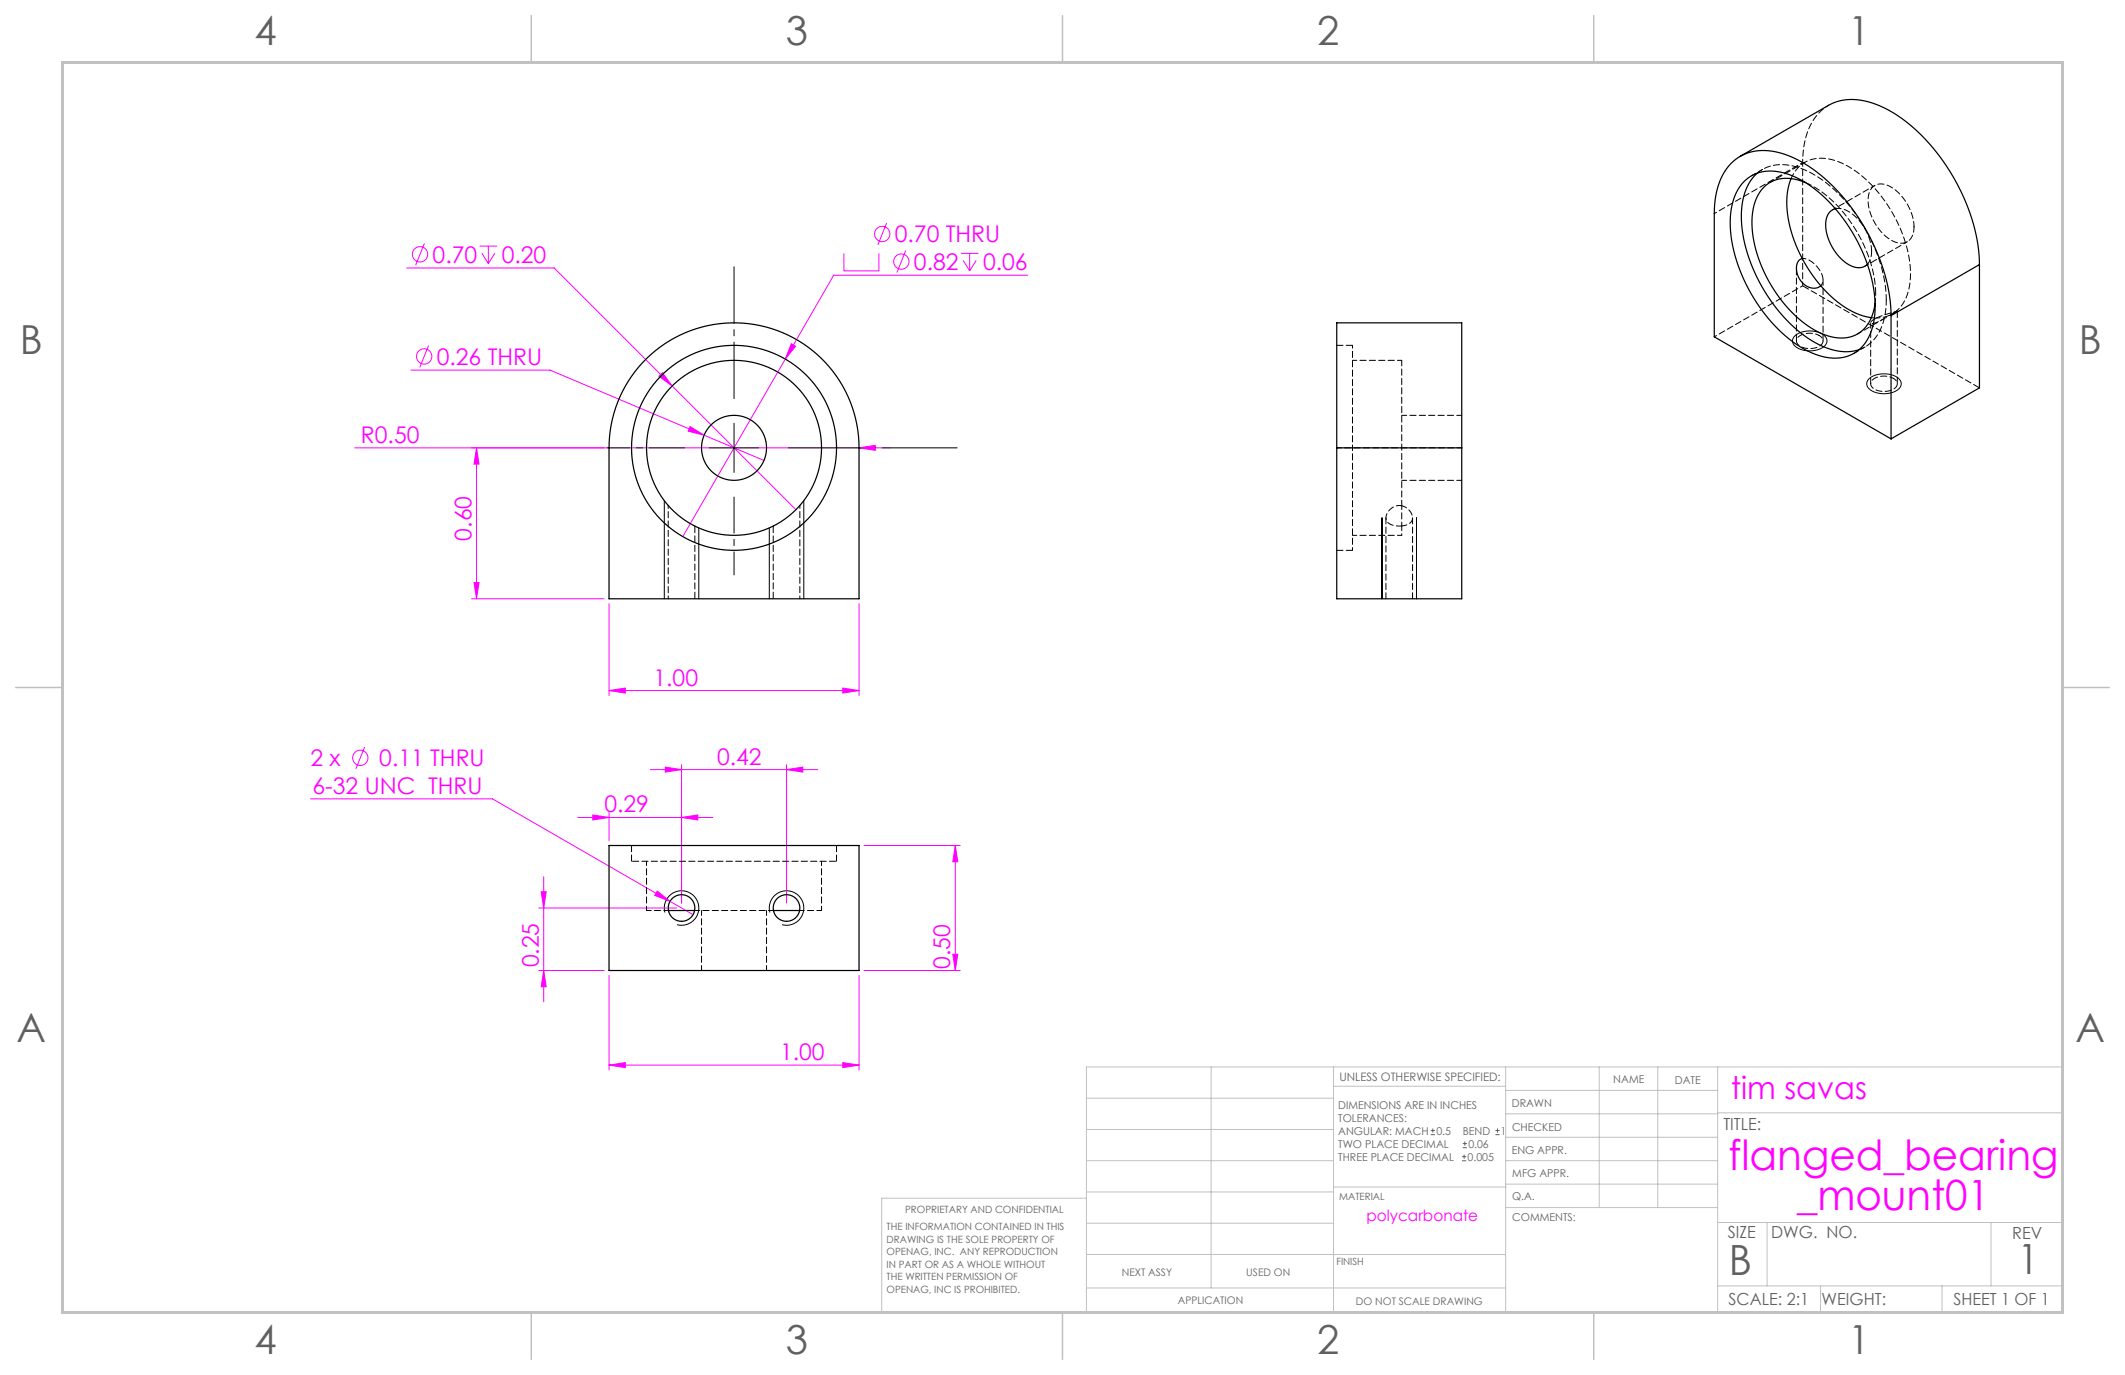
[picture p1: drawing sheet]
<svg xmlns="http://www.w3.org/2000/svg" width="432mm" height="279mm" viewBox="0 0 432 279" stroke-linecap="round" stroke-linejoin="round" font-family="sans-serif">
<g fill="none" stroke="#f0f" stroke-width=".2">
<path d="M82.6 54.5h30l24 23.9M86.2 49.5l-1.7 4.4M97.5 50h3.5M97.9 51.4l1.3 2.2M99.2 50v3.6M100.6 51.4l-1.4 2.2M171.5 51.5v3.5h7.1v-3.5M180.2 45.3l-1.8 4.5M184 50.9l-1.7 4.5M195.3 51.5h3.5M195.7 52.9l1.3 2.1M197 51.5v3.5"/>
<path d="M198.4 52.9l-1.4 2.1M208.8 55.9h-39.4l-9.8 17.1M83.5 75.2h28.3l43.4 18.4M87.1 70.2l-1.8 4.4M134.6 75.7l2 2.7-2.7-1.9zM136.6 78.4l25.1 25.2M159.6 73l-20.9 36M160.8 69.9l.9 .5-2.1 2.6zM96.8 91l.5 3.3h-1zM96.8 91v30.7M140.2 86.7l2.9 1.7-3.3-.8zM174.6 91l3.3-.5v1z"/>
<path d="M180.9 91h-108.8M96.3 118.4h1l-.5 3.3zM95.8 121.7h27M123.8 122.7v18.6M171.3 139.8l3.3 .5-3.3 .5zM174.6 122.7v18.6M74.1 151.8l-1.8 4.4M123.8 140.3l3.3-.5v1zM123.8 140.3h50.8M132.1 156.4h34.1M135.2 155.9l3.3 .5-3.3 .5zM138.5 155.4v28.1"/>
<path d="M159.8 156.4l3.3-.5v1zM159.8 155.4v28.1M63.1 162.3h37l40.7 23.6M110.5 178.2v25.4M117.4 166.1h27.4M120.5 165.6l3.3 .5-3.3 .5zM123.8 165.1v5.7M138.5 166.1l3.3-.5v1zM175.6 171.8h19.5M194.1 171.8l.5 3.3h-1zM194.1 171.8v25.4M109.5 197.2h13.3"/>
<path d="M109.5 184.5h28M110 181.2h1l-.5 3.3zM110.5 197.2l.5 3.3h-1zM123.8 198.2v19.2M133.5 181.1l2.6 2.1-3.1-1.3zM174.6 198.2v19.2M175.6 197.2h19.5M193.6 193.9h1l-.5 3.3zM123.8 216.4l3.3-.5v1zM123.8 216.4h50.8M171.3 215.9l3.3 .5-3.3 .5z"/>
<circle cx="85.3" cy="51.7" r="1.56"/>
<circle cx="179.3" cy="47.5" r="1.56"/>
<circle cx="183.1" cy="53.2" r="1.56"/>
<circle cx="86.2" cy="72.4" r="1.56"/>
<circle cx="73.2" cy="154" r="1.56"/>
</g>
<path d="M290.7 230.6h.9M290.7 229.7h.9M291.2 229.3v.8M297.1 235.9h.8M297.1 235h.8M297.2 233.2h.9M297.2 232.4h.9M297.5 234.6v.8M297.7 232v.8M303.9 230.6h.8M303.9 229.7h.8M304.3 229.3v.8" fill="none" stroke="#606060" stroke-width=".2"/>
<path d="M364.7 68.2a5 5 0 0 1 6.3 .3 1.62 1.62 0 0 1-1.2 2.4 4.9 4.9 0 0 1-5.3-.9 1.31 1.31 0 0 1 .2-1.8zM379.8 76.9a5 5 0 0 1 6.2 .3 1.62 1.62 0 0 1-1.2 2.4 4.9 4.9 0 0 1-5.2-.9 1.31 1.31 0 0 1 .2-1.8zM144.2 91h10M149.2 86v10M135 101.7v20M142 107.3v14.4M156.3 107.3v14.4M163.3 101.7v20M280.8 105.2v16.5M287.8 105.2v16.5M135.1 185.4a3.5 3.5 0 0 1 3.1-4.4 3.5 3.5 0 0 1 3.8 3.8 3.5 3.5 0 0 1-4.4 3.1M156.4 185.4a3.5 3.5 0 0 1 3.1-4.4 3.5 3.5 0 0 1 3.8 3.8 3.5 3.5 0 0 1-4.4 3.1" fill="none" stroke="#000" stroke-width=".2"/>
<g fill="none" stroke="#c0c0c0" stroke-width=".2">
<path d="M246.1 216.8v44.9M271 216.8v49.9M305.9 216.8v49.9M325 216.8v28.6M336.9 216.8v28.6M349 216.8v49.9M220.8 235.9h50.2M220.8 229.5h50.2M220.8 223.2h50.2M271 220.7h34.9M305.9 231.1h43.1M305.9 226.3h43.1"/>
<path d="M305.9 221.6h43.1M305.9 235.9h43.1M349 226.1h70.1M220.8 243.5h-41.6v23.2h239.9v-49.9h-198.3v49.9M220.8 254.9h85.1M220.8 248.6h50.2M220.8 242.2h50.2M271 241.2h35.1M305.9 240.6h43.1M306.1 245.4h42.9M349 248.4h70.1M359.1 248.4v12.9"/>
<path d="M404.6 248.4v12.9M220.8 261.7h85.1M349 261.3h70.1M369.9 261.3v5.4M394.6 261.3v5.4"/>
</g>
<path d="M107.9 3.2v9.5M215.9 3.2v9.5M323.8 3.2v9.5M3.2 139.7h9.5M419.1 139.7h9.5M107.9 266.7v9.5M215.9 266.7v9.5M323.8 266.7v9.5" fill="none" stroke="#c0c0c0" stroke-width=".3"/>
<path d="M12.7 12.7h406.4v254h-406.4z" fill="none" stroke="#c0c0c0" stroke-width=".6"/>
<path d="M149.2 81v-26.8" fill="none" stroke="#000" stroke-width=".2" stroke-dasharray="15.2 1.3 1.3 1.3" stroke-dashoffset="3.7"/>
<path d="M139.2 91h-15.9M149.2 101v15.8" fill="none" stroke="#000" stroke-width=".2" stroke-dasharray="15.2 1.3 1.3 1.3" stroke-dashoffset="7.9"/>
<path d="M159.2 91h36.3" fill="none" stroke="#000" stroke-width=".2" stroke-dasharray="15.2 1.3 1.3 1.3" stroke-dashoffset="-1"/>
<g fill="#f0f">
<path d="M174.6 91l3.3-.5v1z"/>
<path d="M138.5 166.1l3.3-.5v1zM120.5 165.6l3.3 .5-3.3 .5z"/>
<path d="M140.2 86.7l-.4 .9 3.3 .8zM134.6 75.7l-.7 .8 2.7 1.9zM160.8 69.9l-1.2 3.1 2.1-2.6zM123.8 140.3l3.3-.5v1zM171.3 139.8l3.3 .5-3.3 .5zM133.5 181.1l-.5 .8 3.1 1.3zM123.8 216.4l3.3-.5v1zM171.3 215.9l3.3 .5-3.3 .5z"/>
<path d="M135.2 155.9l3.3 .5-3.3 .5zM159.8 156.4l3.3-.5v1z"/>
<path d="M96.8 91l.5 3.3h-1zM96.3 118.4h1l-.5 3.3zM194.1 171.8l.5 3.3h-1zM193.6 193.9h1l-.5 3.3zM110 181.2h1l-.5 3.3zM110.5 197.2l.5 3.3h-1z"/>
</g>
<g fill="none" stroke="#000" stroke-width=".25">
<path d="M353.6 31.8l18-10.4a11.1 11.1 0 0 1 9.7-.2 32.8 32.8 0 0 1 14.9 13.6 37.4 37.4 0 0 1 6 19M354.3 37a8.1 8.1 0 0 1 8.6-1.7 25.7 25.7 0 0 1 12.8 10.9 29.8 29.8 0 0 1 5.3 17.8 9.2 9.2 0 0 1-5.3 8.3 11.3 11.3 0 0 1-9.8-1.8 32.7 32.7 0 0 1-14.3-25.2 11.8 11.8 0 0 1 2.7-8.3zM357.1 35.2a11.1 11.1 0 0 0-3.3 8.8 32.7 32.7 0 0 0 14.4 25.2 11.5 11.5 0 0 0 9.6 1.8M363.9 36.3a17.8 17.8 0 0 0 .7 12.7l1.6 3.5M366.9 37.1a7.5 7.5 0 0 0-8.4 .9 11.1 11.1 0 0 0-2.4 9.3 28.1 28.1 0 0 0 12.6 19.8 9.2 9.2 0 0 0 8.3 1 7.7 7.7 0 0 0 4-6.5M366.2 52.5a2.06 2.06 0 0 0-1.1 2.8 3.5 3.5 0 0 0 4.5 3.1l.4-.3M366.2 52.5a30.1 30.1 0 0 0 3.8 5.6M370 58.1a17.6 17.6 0 0 0 10.3 6.4M372.9 42.4a3 3 0 0 0-1.9 3.5 10 10 0 0 0 5.6 8.3 2.62 2.62 0 0 0 2.9-.5M402.2 53.8l-17.9 10.3M402.2 53.8v25l-17.9 10.4M131.4 72.8a25.4 25.4 0 0 1 27.6-5.2 25.4 25.4 0 0 1 15.6 23.4v30.7h-50.8v-30.7a25.4 25.4 0 0 1 7.6-18.2z"/>
<path d="M384.3 64.1a39.3 39.3 0 0 0-9.5-23.7 27.7 27.7 0 0 0-13.1-9.3 9.5 9.5 0 0 0-11 3.4 15.5 15.5 0 0 0-2.4 8.9v25l36 20.8M384.3 64.1v25.1M271.6 91v-25.4h25.4v25.4M271.6 91v30.7h25.4v-30.7M271.6 91h25.4M123.8 171.8h50.8v25.4h-50.8zM135.8 185h5.3M157.2 185h5.3"/>
<circle cx="149.2" cy="91" r="17.8"/>
<circle cx="149.2" cy="91" r="6.6"/>
<circle cx="149.2" cy="91" r="20.8"/>
<circle cx="138.5" cy="184.5" r="2.71"/>
<circle cx="159.8" cy="184.5" r="2.71"/>
</g>
<path d="M274.8 70.2h-3.2M135.8 102.7v.1M141.1 106.9h.1M157.1 106.9h.1M162.5 102.8v-.1M271.6 111.8h3.2M281.6 105.2v16.5M287 121.7v-16.5M128.3 171.8v3.2M170 175v-3.2" fill="none" stroke="#000" stroke-width=".2" stroke-dasharray="1.3 .6"/>
<path d="M348.3 43.4l18-10.4M348.3 68.4l18-10.3M274.8 91v-20.8M135.8 102.7v19M274.8 111.8v-20.8M162.5 121.7v-19" fill="none" stroke="#000" stroke-width=".2" stroke-dasharray="1.3 .6" stroke-dashoffset=".7"/>
<path d="M366.9 37.1a25.6 25.6 0 0 1 12.3 13.9 23.5 23.5 0 0 1 1.9 8.7M365 54.5v14.8M366.3 58.1l35.9 20.7M385.1 63.4l-1 .6a7.9 7.9 0 0 1-3.9 1.7 1.04 1.04 0 0 1 .9-1l.2-.1M385.5 78v-14.8M157.1 106.9v14.8M141.2 121.7v-14.8" fill="none" stroke="#000" stroke-width=".2" stroke-dasharray="1.3 .6" stroke-dashoffset="-.1"/>
<path d="M128.3 175h41.7" fill="none" stroke="#000" stroke-width=".2" stroke-dasharray="1.3 .6" stroke-dashoffset="-.2"/>
<path d="M358.2 34.4l-2.3 1.3M376.7 71.8l2.3-1.3M271.6 91h25.4M284.8 97.6h12.2M297 84.4h-12.2M131.4 185h4.4M142.6 185v12.2M155.8 197.2v-12.2M162.5 185h4.4" fill="none" stroke="#000" stroke-width=".2" stroke-dasharray="1.3 .6" stroke-dashoffset=".3"/>
<path d="M380.3 51.1l-.2 1.3-.6 1.3M388.9 46.1a9.8 9.8 0 0 0-5.8-8.6 2.69 2.69 0 0 0-3.5 3 9.9 9.9 0 0 0 5.6 8.7 2.65 2.65 0 0 0 3.7-2.6v-.5M377.8 71a8.4 8.4 0 0 0 5.2-6.7l.3-3.3M284.8 102.8a2.67 2.67 0 0 0-3.1 2.9 2.9 2.9 0 0 0 3.1 1.2M284.8 102.8a2.78 2.78 0 0 1 2.2 2.5 1.89 1.89 0 0 1-1.8 1.5l-.4 .1M141.1 185h16.1" fill="none" stroke="#000" stroke-width=".2" stroke-dasharray="1.3 .6" stroke-dashoffset=".2"/>
<path d="M366.8 33l-7.1 4.1M381 37.7l-8.7 5M378.9 54.1l8.7-5M284.8 73.2h-10M377.5 67.9l5.3-3.1M274.8 108.8h10M131.4 175v10M166.9 185v-10" fill="none" stroke="#000" stroke-width=".2" stroke-dasharray="1.3 .6" stroke-dashoffset=".4"/>
<path d="M371.6 21.4a11.4 11.4 0 0 0-5.1 8.8l-.2 2.8M384.5 63.8l1-.6" fill="none" stroke="#000" stroke-width=".2" stroke-dasharray="1.3 .6" stroke-dashoffset=".6"/>
<path d="M372.9 42.4a5 5 0 0 1 4.5 2 10.5 10.5 0 0 1 2.9 6.7M370.4 69.3v-12.4M380.1 65.6v12.4M383.3 61a32.7 32.7 0 0 0-14.4-25.3 11.3 11.3 0 0 0-9.8-1.7l-1.1 .5-.9 .7M385.1 63.4a9.2 9.2 0 0 0 3.1-7.8 27.8 27.8 0 0 0-12.6-21.7 9.4 9.4 0 0 0-8.3-1.2 6.6 6.6 0 0 0-3.4 3.6M385.1 63.4l.4-.2-4.2 1.4M284.8 102.8v-29.6" fill="none" stroke="#000" stroke-width=".2" stroke-dasharray="1.3 .6" stroke-dashoffset=".1"/>
<path d="M381.1 59.7l-.1 1.9M284.8 108.8v-1.9" fill="none" stroke="#000" stroke-width=".2" stroke-dasharray="1.3 .6" stroke-dashoffset="1"/>
<path d="M366.3 33v25.1M370 58.1a2.35 2.35 0 0 0-.1-2.9 4.7 4.7 0 0 0-3.7-2.7M369.7 68.2a1.22 1.22 0 0 1 .7 1.3 1.22 1.22 0 0 1-1 1 3.5 3.5 0 0 1-4.3-.9 1.63 1.63 0 0 1 1.7-1.8 4.2 4.2 0 0 1 2.9 .4M380.3 64.5l1 .1M381.3 64.6a6.3 6.3 0 0 0 3.8-1.2M384.7 76.9a1.22 1.22 0 0 1 .8 1.3 1.22 1.22 0 0 1-1.1 1 3.5 3.5 0 0 1-4.2-.9 1.63 1.63 0 0 1 1.7-1.8 4.2 4.2 0 0 1 2.8 .4M284.8 106.9v-4.1" fill="none" stroke="#000" stroke-width=".2" stroke-dasharray="1.3 .6" stroke-dashoffset=".5"/>
<g font-size="8.5" fill="#f0f">
<text x="351.2" y="237.7">flanged_bearing</text>
<text x="365.2" y="245.8">_mount01</text>
</g>
<g font-size="8.5" fill="#606060">
<text x="351.3" y="259">B</text>
<text x="410" y="258.9">1</text>
</g>
<g font-size="8.1" fill="#606060">
<text x="51.7" y="9">4</text>
<text x="159.7" y="9">3</text>
<text x="267.6" y="9">2</text>
<text x="375.6" y="9">1</text>
<text x="4" y="72">B</text>
<text x="422.4" y="72">B</text>
<text x="3.3" y="211.7">A</text>
<text x="421.7" y="211.7">A</text>
<text x="51.7" y="275.2">4</text>
<text x="159.7" y="275.2">3</text>
<text x="267.6" y="275.2">2</text>
<text x="375.6" y="275.2">1</text>
</g>
<text font-size="6.3" fill="#f0f" x="351.7" y="223.2">tim savas</text>
<g font-size="4.7" fill="#f0f">
<text x="87.9" y="53.4">0.70</text>
<text x="102" y="53.4">0.20</text>
<text x="181.8" y="49.3">0.70 THRU</text>
<text x="185.7" y="54.9">0.82</text>
<text x="199.8" y="54.9">0.06</text>
<text x="88.8" y="74.1">0.26 THRU</text>
<text x="73.4" y="90">R0.50</text>
<text x="95.8" y="109.8" transform="rotate(-90 95.8 109.8)">0.60</text>
<text x="132.8" y="139.3">1.00</text>
<text x="63.1" y="155.7">2 x</text>
<text x="77.1" y="155.7">0.11 THRU</text>
<text x="145.7" y="155.4">0.42</text>
<text x="63.5" y="161.3">6-32 UNC THRU</text>
<text x="122.8" y="165.1">0.29</text>
<text x="109.5" y="196.6" transform="rotate(-90 109.5 196.6)">0.25</text>
<text x="193.1" y="196.8" transform="rotate(-90 193.1 196.8)">0.50</text>
<text x="158.5" y="215.4">1.00</text>
</g>
<g font-size="3.4" fill="#606060">
<text x="350.2" y="229.5">TITLE:</text>
<text x="351.1" y="251.6">SIZE</text>
<text x="359.9" y="251.6">DWG. NO.</text>
<text x="408.9" y="251.7">REV</text>
<text x="351.2" y="265.2">SCALE: 2:1</text>
<text x="370.1" y="265.3">WEIGHT:</text>
<text x="396.9" y="265.2">SHEET 1 OF 1</text>
</g>
<text font-size="3.2" fill="#f0f" x="277.7" y="248.2">polycarbonate</text>
<text font-size="2.4" fill="#606060" x="272.2" y="219.7">UNLESS OTHERWISE SPECIFIED:</text>
<g font-size="2.2" fill="#606060">
<text x="327.8" y="220.1">NAME</text>
<text x="340.3" y="220.2">DATE</text>
<text x="271.9" y="225.3">DIMENSIONS ARE IN INCHES</text>
<text x="271.9" y="227.9">TOLERANCES:</text>
<text x="307.2" y="224.9">DRAWN</text>
<text x="271.9" y="233.2">TWO PLACE DECIMAL</text>
<text x="271.9" y="230.6">ANGULAR: MACH</text>
<text x="291.9" y="230.6">0.5</text>
<text x="297.2" y="230.6">BEND</text>
<text x="298.4" y="233.2">0.06</text>
<text x="305" y="230.6">1</text>
<text x="307.3" y="229.8">CHECKED</text>
<text x="271.9" y="235.9">THREE PLACE DECIMAL</text>
<text x="298.2" y="235.9">0.005</text>
<text x="307.2" y="234.5">ENG APPR.</text>
<text x="307.3" y="239.2">MFG APPR.</text>
<text x="307.3" y="243.9">Q.A.</text>
<text x="307.3" y="248.1">COMMENTS:</text>
</g>
<g font-size="2.1" fill="#606060">
<text x="227.9" y="259.2">NEXT ASSY</text>
<text x="253.3" y="259.2">USED ON</text>
<text x="239.3" y="265">APPLICATION</text>
<text x="275.5" y="265.1">DO NOT SCALE DRAWING</text>
</g>
<g font-size="2" fill="#606060">
<text x="272.1" y="243.9">MATERIAL</text>
<text x="180.2" y="250">THE INFORMATION CONTAINED IN THIS</text>
<text x="183.9" y="246.4">PROPRIETARY AND CONFIDENTIAL</text>
<text x="180.2" y="252.5">DRAWING IS THE SOLE PROPERTY OF</text>
<text x="180.2" y="255.1">OPENAG, INC. ANY REPRODUCTION</text>
<text x="180.2" y="257.6">IN PART OR AS A WHOLE WITHOUT</text>
<text x="271.5" y="257">FINISH</text>
<text x="180.2" y="260.1">THE WRITTEN PERMISSION OF</text>
<text x="180.2" y="262.6">OPENAG, INC IS PROHIBITED.</text>
</g>
</svg>
